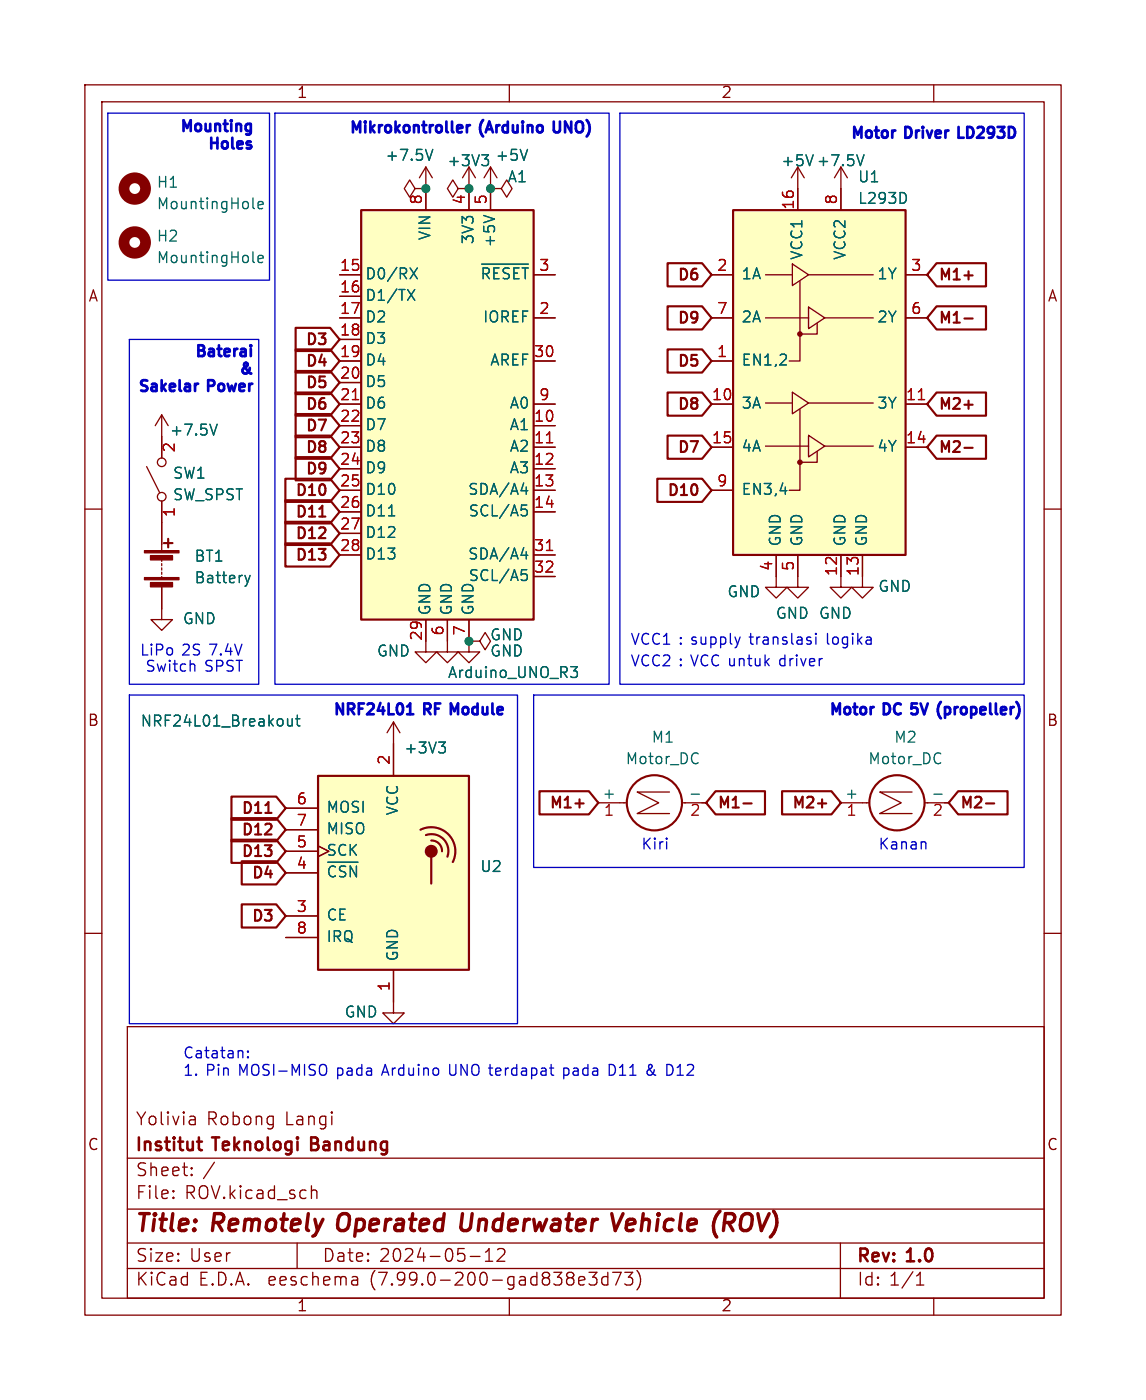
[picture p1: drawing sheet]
<svg xmlns="http://www.w3.org/2000/svg" width="135mm" height="165mm" viewBox="0 0 135 165" stroke-linecap="round" stroke-linejoin="round" font-family="sans-serif">
<g fill="none" stroke="#840000" stroke-width=".15">
<path d="M10 10h115v145h-115zM12 12h111v141h-111zM50.2 19.7v5.1M50.2 19.7l-.8 1.3M50.2 19.7l.7 1.3M55.2 19.7v5.1M55.2 19.7l-.7 1.3M55.2 19.7l.8 1.3M57.8 19.7v5.1M57.8 19.7l-.8 1.3M57.8 19.7l.7 1.3M60 10v2"/>
<path d="M94 19.7l-.8 1.3M94 19.7v5.1M94 19.7l.7 1.3M99.1 19.7l-.8 1.3M99.1 19.7v5.1M99.1 19.7l.7 1.3M110 10v2M40 37.5h2.5M40 32.4h2.5M40 34.9h2.5M48.9 22.2l-.6-1-.7 1 .7 1 .6-1h1.3M50.2 22.2h.1"/>
<path d="M54 22.2l-.7-1-.6 1 .6 1 .7-1h1.2M55.2 22.2h.1M57.8 22.2h1.3l.6-1 .6 1-.6 1-.6-1M57.8 22.2h.1M62.9 37.5h2.5M62.9 32.4h2.5M83.8 37.5h2.6M83.8 32.4h2.6M90.2 37.5h5M90.2 32.4h3.1M93.3 31.1l1.9 1.3-1.9 1.3zM94.2 33.1v9.4h-1.2"/>
<path d="M95.2 36.2l2 1.3-2 1.2zM95.2 32.4h7.7M96.3 38.1v1.3h-2.1M97.2 37.5h5.7M106.7 37.5h2.5M106.7 32.4h2.5M10 60h2M17.3 55l1.5 3M19 48.9v5.1M19 59.1v5.8M19 48.9l-.7 1.3M19 48.9l.8 1.3"/>
<path d="M40 42.5h2.5M40 47.6h2.5M40 52.7h2.5M40 57.8h2.5M40 50.2h2.5M40 55.2h2.5M40 40h2.5M40 45.1h2.5M62.9 42.5h2.5M62.9 47.6h2.5M62.9 52.7h2.5M62.9 57.8h2.5"/>
<path d="M62.9 50.2h2.5M62.9 55.2h2.5M83.8 42.5h2.6M83.8 47.6h2.6M83.8 52.7h2.6M83.8 57.8h2.6M90.2 52.6h5M90.2 47.5h3.1M93.3 46.2l1.9 1.3-1.9 1.3zM94.2 48.3v9.5h-1.2M95.2 51.3l2 1.3-2 1.2zM95.2 47.5h7.7"/>
<path d="M96.3 53.2v1.3h-2.1M97.2 52.6h5.7M106.7 47.6h2.5M106.7 52.7h2.5M123 60h2M19 69.2v3.8h1.3l-1.3 1.3-1.2-1.3h1.2M19 65.9v.3M19 66.4v.3M19 66.9v.3M19 67.4v.3M19 67.9v.3M40 60.3h2.5"/>
<path d="M40 62.9h2.5M40 65.4h2.5M50.2 73v3.8h1.2l-1.2 1.3-1.3-1.3h1.3M52.7 73v3.8h1.3l-1.3 1.3-1.3-1.3h1.3M55.2 75.6h1.3l.6-1.1 .7 1.1-.7 1-.6-1M55.2 75.6h.1M55.2 75.6v1.2h1.3l-1.3 1.3-1.2-1.3h1.2M55.2 73v2.6M62.9 60.3h2.5M62.9 65.4h2.5M62.9 67.9h2.5M91.4 65.4v3.8h1.3l-1.3 1.3-1.2-1.3h1.2"/>
<path d="M94 65.4v3.8h1.2l-1.2 1.3-1.3-1.3h1.3M99.1 65.4v3.8h1.2l-1.2 1.3-1.3-1.3h1.3M101.6 65.4v3.8h1.3l-1.3 1.3-1.3-1.3h1.3M33.7 95.3h3.8M33.7 97.8h3.8M37.5 99.7l1.2 .6-1.2 .7M46.4 85.1v6.3M46.4 85.1l-.8 1.3M46.4 85.1l.7 1.3M70.5 94.6h3.3M78.9 93.3h-3.8l2.5 1.3-2.5 1.3h3.8M80.3 94.6h2.9"/>
<path d="M99.1 94.6h3.3M107.4 93.3h-3.8l2.6 1.3-2.6 1.3h3.8M108.9 94.6h2.9M10 110h2M33.7 108h3.8M33.7 102.9h3.8M33.7 100.3h3.8M33.7 110.5h3.8M46.4 114.3v5.1h1.2l-1.2 1.3-1.3-1.3h1.3M123 110h2M15 121h108v32h-108zM15 136.5h108"/>
<path d="M22.6 138.4v.1M22.6 137.6v.1v.1M22.8 131.5l.2 .3v.7M23 132.5h-.5M23 131.9l-.5 .1M25.3 137l-1.3 1.9M15 149.5h108M15 146.5h108M15 142.5h108M20.4 141.1l.1 .1h-.1M20.4 140.3l.1 .1-.1 .1M35 146.5v3"/>
<path d="M36.8 140.3l.1-.1 .4 .1v.2v.7M41.9 150.4l.2 .3v.7M42.1 151.4h-.5M42.1 150.8l-.5 .1M55.4 148.1h1.1M57.2 148.6h.8M57.2 147.6l.4-.5v1.5M58.6 147.3l.2-.2h.4a.41 .41 0 0 1 .2 .7l-.9 .8h1M60 153v2M69.4 149.9h.9l-.5 .6a.41 .41 0 0 1 .5 .3v.4l-.1 .2h-.6l-.2-.1M71.6 150.5l-.4-.1-.3 .3v.5l.1 .2h.2h.4M71.6 149.9v1.5"/>
<path d="M72.2 149.9h1l-.7 1.5M73.6 149.9h.9l-.5 .6a.41 .41 0 0 1 .5 .3v.4l-.1 .2h-.6l-.2-.1M75 149.7a1.72 1.72 0 0 1 0 2.3M99 146.5v6.5M108 151.4h.8M108 150.4l.4-.5v1.5M110 153v2"/>
<circle cx="19" cy="54.5" r=".51"/>
<circle cx="19" cy="58.5" r=".51"/>
</g>
<path d="M39.8 143.7v.7v.3M54.5 143l-.2 1.7 .1 .2 .2 .1h.4M72.1 143l.4 2 .9-2M84.8 142.7l-.1 .1M85.3 144.1h.8M86.2 143h-.7l-.3 2M91.1 142.7l.1 .1" fill="none" stroke="#840000" stroke-width=".4"/>
<path d="M23.2 134.5h.6M23.6 135.5h.2" fill="none" stroke="#840000" stroke-width=".3"/>
<g fill="#ffffc2" stroke="#ffffc2" stroke-width=".12">
<path d="M37.5 91.4h17.7v22.9h-17.7z"/>
<path d="M86.4 24.8h20.3v40.6h-20.3z"/>
<path d="M42.5 24.8h20.4v48.2h-20.4z"/>
</g>
<g fill="none" stroke="#840000" stroke-width=".25">
<path d="M34.8 38.6h4.1l1.1 1.4-1.1 1.4h-4.1zM42.5 24.8h20.4v48.2h-20.4zM78.6 36.1h4.1l1.1 1.4-1.1 1.3h-4.1zM78.6 31h4.1l1.1 1.4-1.1 1.4h-4.1zM86.4 24.8h20.3v40.6h-20.3zM110.3 31h5.9v2.8h-5.9l-1.1-1.4zM110.3 36.1h5.9v2.7h-5.9l-1.1-1.3zM113.6 37.5h1M33.6 56.4h5.3l1.1 1.4-1.1 1.4h-5.3zM33.6 59h5.3l1.1 1.3-1.1 1.4h-5.3zM34.8 43.7h4.1l1.1 1.4-1.1 1.4h-4.1zM34.8 46.3h4.1l1.1 1.3-1.1 1.4h-4.1z"/>
<path d="M34.8 48.8h4.1l1.1 1.4-1.1 1.3h-4.1zM34.8 41.2h4.1l1.1 1.3-1.1 1.4h-4.1zM34.8 51.3h4.1l1.1 1.4-1.1 1.4h-4.1zM34.8 53.9h4.1l1.1 1.3-1.1 1.4h-4.1zM38.3 57.3v.3v.5M77.4 56.4h5.3l1.1 1.4-1.1 1.4h-5.3zM78.6 41.2h4.1l1.1 1.3-1.1 1.4h-4.1zM78.6 51.3h4.1l1.1 1.4-1.1 1.4h-4.1zM78.6 46.3h4.1l1.1 1.3-1.1 1.4h-4.1zM82.1 57.3v.3v.5M110.3 51.3h5.9v2.8h-5.9l-1.1-1.4zM110.3 46.3h5.9v2.7h-5.9l-1.1-1.4z"/>
<path d="M113.6 52.8h1M19.3 64h1M19.8 63.5v1M33.6 64h5.3l1.1 1.4-1.1 1.4h-5.3zM33.6 61.5h5.3l1.1 1.4-1.1 1.3h-5.3zM37.5 64.7h.8l-.4 .5M37.5 63.4h.8M37.6 60.9h.7M38.3 62.3v.1v.3M38.3 65.3v.1v.4M27.3 99h5.2l1.2 1.3-1.2 1.4h-5.2zM27.3 96.4h5.2l1.2 1.4-1.2 1.4h-5.2z"/>
<path d="M27.3 93.9h5.2l1.2 1.4-1.2 1.3h-5.2zM31.2 99.6h.8l-.4 .5M31.2 98.3h.8M31.3 95.8h.7M31.9 97.2l.1 .1-.1 .3M37.5 91.4h17.7v22.9h-17.7zM49.5 97.8a2.84 2.84 0 0 1 3.3 .5 2.84 2.84 0 0 1 .5 3.3M50.2 98.4a1.99 1.99 0 0 1 2 .5 1.99 1.99 0 0 1 .5 2.1M50.8 99.1a1.23 1.23 0 0 1 1.3 1.2M63.6 93.2h5.8l1.1 1.4-1.1 1.4h-5.8zM67.8 94.7h1M84.3 93.2h5.8v2.8h-5.8l-1.1-1.4z"/>
<path d="M87.6 94.7h.9M92.1 93.2h5.8l1.2 1.4-1.2 1.4h-5.8zM96.4 94.7h.9M112.9 93.2h5.8v2.8h-5.8l-1.1-1.4zM116.2 94.7h.9M28.5 101.5h4l1.2 1.4-1.2 1.3h-4zM28.5 106.6h4l1.2 1.4-1.2 1.3h-4zM31.9 100.2l.1 .1-.1 .5M50.8 101v3.1"/>
<circle cx="77.1" cy="94.6" r="3.3"/>
<circle cx="105.7" cy="94.6" r="3.3"/>
</g>
<circle cx="50.8" cy="100.3" r=".63" fill="#840000" stroke="#840000" stroke-width=".25"/>
<g fill="none" stroke="#006464" stroke-width=".15">
<path d="M51 17.6l-.4 1.3M56.8 18.2h.7l-.4 .5M57.3 18.7l.2 .3v.3l-.2 .2M62.1 17.6l-.4 1.3M101.8 18.2l-.4 1.3M29.9 30.9h.1M29.9 24.5l.1 .1M30.4 30.5l.6-.1-.1-.2-.3-.1-.2 .2 .1 .6h.1h.3M30.4 24.2l.6-.1-.1-.3h-.3l-.2 .1 .1 .6 .1 .1 .3-.1M48 34.1l.9 1.3M48.3 31.6l.9 1.3M48.9 34.1l-.9 1.3"/>
<path d="M49.2 31.6l-.9 1.3M56.7 31.1h5.5M57 25.4l1.3 .4M57.6 32a.34 .34 0 0 0-.2-.4h-.5v1.3M58.8 31.6h-.6v1.3M60 31.6h-.5l-.2 .1v.2M61.1 31.6h-.6v1.3M61.5 31.6h.7M61.9 31.6v1.3M106.7 23l.1 .2-.1 .5M25.6 50l-.4 1.3M61.4 57.8h.8"/>
<path d="M61.4 59.5h.7M62 57.4v.9M28.9 67.8l.3 .9M29.2 68.7l-.2 .3M29.5 67.8l-.3 .9M61.4 65.4h.8M61.4 67.1h.7M61.6 60h.3l.2 .2v.5l-.2 .1h-.3M61.6 67.6h.3l.2 .3v.4l-.2 .1h-.3M62 65v.9M67.2 78.6h.8l-.4 .5a.34 .34 0 0 1 .4 .2v.3l-.1 .2h-.5M33.9 84.7v.8a.34 .34 0 0 0 .5-.1"/>
<path d="M34.4 84.7v.9M34.8 84.7h.5M35 84.3v1.1l.1 .1 .2 .1M51.7 87.5h.8l-.5 .4M52.2 87.9l.3 .3v.3l-.3 .2M81.4 93.6h1M110 93.6h1M38.6 101.6h3.6M39.5 102.2a.47 .47 0 0 0-.5-.1 .47 .47 0 0 0-.3 .5M40.7 102.1h-.5l-.1 .1-.1 .2M42 102.1v1.2l-.7-1.2v1.2"/>
</g>
<g fill="none" stroke="#840000" stroke-width="1.3">
<circle cx="15.9" cy="28.6" r="1.27"/>
<circle cx="15.9" cy="22.2" r="1.27"/>
</g>
<g fill="#840000" stroke="#840000" stroke-width=".15">
<path d="M17 68.1h4.1v.2h-4.1z"/>
<path d="M17 64.9h4.1v.3h-4.1z"/>
<path d="M17.7 68.7h2.6v.5h-2.6z"/>
<path d="M17.7 65.5h2.6v.5h-2.6z"/>
<circle cx="94.2" cy="54.5" r=".25"/>
<circle cx="94.2" cy="39.4" r=".25"/>
</g>
<path d="M41.5 47.1h.7M64.4 52.2h.7M108.2 47.1h.7M64.4 64.9h.7" fill="none" stroke="#a90000" stroke-width=".15"/>
<g fill="none" stroke="#0000c2" stroke-width=".32">
<path d="M29.2 14.6l.3 .1M29.2 17.1h.3l.1 .2-.2 .2h-.2M29.2 16.7h.3M29.5 14.6v1a.34 .34 0 0 1-.4 .3M29.5 15.4h-.3M55 14.8v.8M55.4 14.8h-.3l-.1 .2M65.2 14.3v1.1l.2 .1 .3 .1M112.9 15v1.2h.6M23 45.2v.9M23.3 45.2l-.2 .1-.1 .2M29.5 40.7v.1"/>
<path d="M29.5 41.1v.9M29.5 40.7l.1 .1h-.1M29.5 44h.1M48 84.2h.7M53.1 82.9l.4 .9M107.4 84.1l.4 .1M107.4 82.9h.6M107.8 83.4l-.4 .1"/>
</g>
<g fill="none" stroke="#0000c2" stroke-width=".15">
<path d="M12.7 13.3h19v19.7h-19zM32.4 13.3h39.4v67.3h-39.4zM73 13.3h47.6v67.3h-47.6zM15.2 40h15.3v40.6h-15.3zM22.8 78.3l.2 .1v.7M96.1 74.7v.1M96.1 75.1v.8M96.1 74.7h.1l-.1 .1M15.2 81.9h45.8v38.8h-45.8zM62.9 81.9h57.7v20.3h-57.7zM29.2 124.5l.1 .1-.1 .1M29.2 124.5l-.1 .1 .1 .1"/>
<path d="M29.2 123.9v.1M29.2 124.5v.2M29.2 123.9h.1l-.1 .1M29.2 123.9h-.1l.1 .1M38.3 125.5a.9 .9 0 0 1 0 1.2M66.4 125.9v1.2M66.4 126.7h.1M66.5 125.9h-.1M72.1 125.5h-.3v1.2h.3M76.6 125.5h-.1a.47 .47 0 0 0 .1 .6M76.7 125.9l-.4 .2a.34 .34 0 0 0-.1 .4 .34 .34 0 0 0 .4 .2M78.6 125.5h.3l.3 .1"/>
<path d="M79.2 126.5l-.3 .2h-.3"/>
</g>
<g fill="#009600" stroke="#009600" stroke-width=".15">
<circle cx="57.8" cy="22.2" r=".46"/>
<circle cx="55.2" cy="22.2" r=".46"/>
<circle cx="50.2" cy="22.2" r=".46"/>
<circle cx="55.2" cy="75.6" r=".46"/>
</g>
<g font-size="2.8" fill="#840000">
<text x="16" y="145.8">Title:</text>
<text x="25.1" y="145.8">Remotely</text>
<text x="40.5" y="145.8">Operated</text>
<text x="55.5" y="145.8">Underwater</text>
<text x="74" y="145.8">Vehicle</text>
<text x="86.5" y="145.8">(ROV)</text>
</g>
<g font-size="2.1" fill="#840000">
<text x="16" y="136.1">Institut</text>
<text x="16" y="132.9">Yolivia</text>
<text x="24.3" y="132.9">Robong</text>
<text x="25.3" y="136.1">Teknologi</text>
<text x="33.6" y="132.9">Langi</text>
<text x="37.2" y="136.1">Bandung</text>
<text x="16" y="141.6">File:</text>
<text x="16" y="138.9">Sheet:</text>
<text x="21.8" y="141.6">ROV.kicad_sch</text>
<text x="16" y="149">Size:</text>
<text x="22.3" y="149">User</text>
<text x="38" y="149">Date:</text>
<text x="44.7" y="149">2024-05-12</text>
<text x="101" y="149.2">Rev:</text>
<text x="107" y="149.2">1.0</text>
<text x="16" y="151.8">KiCad</text>
<text x="23.4" y="151.8">E.D.A.</text>
<text x="31.7" y="151.8">eeschema</text>
<text x="43.7" y="151.8">(7.99.0-200-gad838e3d73)</text>
<text x="101" y="151.8">Id: 1/1</text>
</g>
<g font-size="1.8" fill="#840000">
<text x="35" y="11.8">1</text>
<text x="85" y="11.8">2</text>
<text x="10.4" y="35.8">A</text>
<text x="79.5" y="33.4">D6</text>
<text x="110.6" y="33.4">M1+</text>
<text x="123.4" y="35.8">A</text>
<text x="35.7" y="41">D3</text>
<text x="79.5" y="38.5">D9</text>
<text x="110.6" y="38.5">M1-</text>
<text x="35.7" y="46.1">D5</text>
<text x="35.7" y="43.6">D4</text>
<text x="79.5" y="43.6">D5</text>
<text x="35.7" y="48.7">D6</text>
<text x="35.7" y="51.2">D7</text>
<text x="35.7" y="53.7">D8</text>
<text x="79.5" y="53.7">D7</text>
<text x="79.5" y="48.7">D8</text>
<text x="110.6" y="53.7">M2-</text>
<text x="110.6" y="48.7">M2+</text>
<text x="34.5" y="58.8">D10</text>
<text x="35.7" y="56.3">D9</text>
<text x="78.3" y="58.8">D10</text>
<text x="34.5" y="61.4">D11</text>
<text x="34.5" y="63.9">D12</text>
<text x="34.5" y="66.4">D13</text>
<text x="10.3" y="85.8">B</text>
<text x="123.3" y="85.8">B</text>
<text x="64.4" y="95.7">M1+</text>
<text x="84.6" y="95.7">M1-</text>
<text x="93" y="95.7">M2+</text>
<text x="113.2" y="95.7">M2-</text>
<text x="28.2" y="101.4">D13</text>
<text x="28.2" y="98.8">D12</text>
<text x="28.2" y="96.3">D11</text>
<text x="29.4" y="103.9">D4</text>
<text x="29.4" y="109">D3</text>
<text x="10.3" y="135.8">C</text>
<text x="123.3" y="135.8">C</text>
<text x="35" y="154.8">1</text>
<text x="85" y="154.8">2</text>
</g>
<g font-size="1.8" fill="#0000c2">
<text x="20.8" y="15.7">Mounting</text>
<text x="24" y="17.8">Holes</text>
<text x="41.3" y="15.9">Mikrokontroller</text>
<text x="56.8" y="15.9">(Arduino</text>
<text x="66" y="15.9">UNO)</text>
<text x="100.3" y="16.5">Motor</text>
<text x="106.9" y="16.5">Driver</text>
<text x="113.7" y="16.5">LD293D</text>
<text x="15.8" y="46.4">Sakelar</text>
<text x="22.5" y="42.2">Baterai</text>
<text x="24.2" y="46.4">Power</text>
<text x="27.7" y="44.3">&amp;</text>
<text x="16.5" y="77.5">LiPo</text>
<text x="21.5" y="77.5">2S 7.4V</text>
<text x="74.3" y="76.2">VCC1 : supply</text>
<text x="88.5" y="76.2">translasi</text>
<text x="97.7" y="76.2">logika</text>
<text x="17.1" y="79.4">Switch</text>
<text x="24.1" y="79.4">SPST</text>
<text x="74.3" y="78.7">VCC2 : VCC untuk</text>
<text x="92.1" y="78.7">driver</text>
<text x="39.4" y="84.5">NRF24L01</text>
<text x="50.2" y="84.5">RF</text>
<text x="53.9" y="84.5">Module</text>
<text x="97.8" y="84.5">Motor</text>
<text x="104.4" y="84.5">DC</text>
<text x="108.2" y="84.5">5V</text>
<text x="111.8" y="84.5">(propeller)</text>
<text x="75.6" y="100.3">Kiri</text>
<text x="103.5" y="100.3">Kanan</text>
<text x="21.6" y="124.9">Catatan:</text>
<text x="21.6" y="127">1. Pin</text>
<text x="28.2" y="127">MOSI-MISO</text>
<text x="39.9" y="127">pada</text>
<text x="45.3" y="127">Arduino</text>
<text x="53.3" y="127">UNO terdapat</text>
<text x="67" y="127">pada</text>
<text x="72.5" y="127">D11</text>
<text x="77.1" y="127">&amp;</text>
<text x="79.5" y="127">D12</text>
</g>
<g font-size="1.8" fill="#006464">
<text x="18.4" y="22.4">H1</text>
<text x="45.4" y="19.2">+7.5V</text>
<text x="52.6" y="19.9">+3V3</text>
<text x="58.3" y="19.2">+5V</text>
<text x="59.7" y="21.8">A1</text>
<text x="92" y="19.9">+5V +7.5V</text>
<text x="101" y="21.8">U1</text>
<text x="18.4" y="28.8">H2</text>
<text x="18.4" y="25">MountingHole</text>
<text x="51" y="28.4" transform="rotate(-90 51 28.4)">VIN</text>
<text x="56.1" y="28.9" transform="rotate(-90 56.1 28.9)">3V3</text>
<text x="58.6" y="29.3" transform="rotate(-90 58.6 29.3)">+5V</text>
<text x="101" y="24.3">L293D</text>
<text x="18.4" y="31.3">MountingHole</text>
<text x="43.1" y="33.2">D0/RX</text>
<text x="43.1" y="35.8">D1/TX</text>
<text x="56.5" y="33.8">~{RESET}</text>
<text x="87.4" y="33.2">1A</text>
<text x="94.8" y="30.7" transform="rotate(-90 94.8 30.7)">VCC1</text>
<text x="99.9" y="30.7" transform="rotate(-90 99.9 30.7)">VCC2</text>
<text x="103.2" y="33.2">1Y</text>
<text x="43.1" y="38.3">D2</text>
<text x="43.1" y="40.8">D3</text>
<text x="56.8" y="38.3">IOREF</text>
<text x="87.4" y="38.3">2A</text>
<text x="103.2" y="38.3">2Y</text>
<text x="43.1" y="43.4">D4</text>
<text x="43.1" y="45.9">D5</text>
<text x="57.6" y="43.4">AREF</text>
<text x="87.4" y="43.4">EN1,2</text>
<text x="20" y="51.6">+7.5V</text>
<text x="43.1" y="48.5">D6</text>
<text x="43.1" y="51">D7</text>
<text x="43.1" y="53.5">D8</text>
<text x="59.9" y="51">A1</text>
<text x="59.9" y="53.5">A2</text>
<text x="59.9" y="48.5">A0</text>
<text x="87.4" y="48.5">3A</text>
<text x="87.4" y="53.5">4A</text>
<text x="103.2" y="48.5">3Y</text>
<text x="103.2" y="53.5">4Y</text>
<text x="20.3" y="59.2">SW_SPST</text>
<text x="20.3" y="56.7">SW1</text>
<text x="43.1" y="56.1">D9</text>
<text x="43.1" y="58.6">D10</text>
<text x="55" y="58.6">SDA/A4</text>
<text x="59.9" y="56.1">A3</text>
<text x="87.4" y="58.6">EN3,4</text>
<text x="43.1" y="61.2">D11</text>
<text x="43.1" y="63.7">D12</text>
<text x="55.1" y="61.2">SCL/A5</text>
<text x="92.3" y="64.4" transform="rotate(-90 92.3 64.4)">GND</text>
<text x="94.8" y="64.4" transform="rotate(-90 94.8 64.4)">GND</text>
<text x="99.9" y="64.4" transform="rotate(-90 99.9 64.4)">GND</text>
<text x="102.4" y="64.4" transform="rotate(-90 102.4 64.4)">GND</text>
<text x="22.9" y="66.5">BT1</text>
<text x="22.9" y="69">Battery</text>
<text x="43.1" y="66.2">D13</text>
<text x="55" y="66.2">SDA/A4</text>
<text x="55.1" y="68.8">SCL/A5</text>
<text x="85.6" y="70.7">GND</text>
<text x="103.4" y="70">GND</text>
<text x="21.5" y="73.9">GND</text>
<text x="44.4" y="77.7">GND</text>
<text x="51" y="72.5" transform="rotate(-90 51 72.5)">GND</text>
<text x="53.5" y="72.5" transform="rotate(-90 53.5 72.5)">GND</text>
<text x="56.1" y="72.5" transform="rotate(-90 56.1 72.5)">GND</text>
<text x="57.7" y="75.8">GND</text>
<text x="57.7" y="77.7">GND</text>
<text x="91.3" y="73.2">GND GND</text>
<text x="52.7" y="80.2">Arduino_UNO_R3</text>
<text x="16.5" y="85.9">NRF24L01_Breakout</text>
<text x="47.6" y="89.1">+3V3</text>
<text x="76.7" y="87.8">M1</text>
<text x="105.3" y="87.8">M2</text>
<text x="70.9" y="94.4">+</text>
<text x="73.7" y="90.4">Motor_DC</text>
<text x="99.5" y="94.4">+</text>
<text x="102.2" y="90.4">Motor_DC</text>
<text x="38.5" y="101.2">SCK</text>
<text x="38.5" y="96.1">MOSI</text>
<text x="38.5" y="98.6">MISO</text>
<text x="47.2" y="96.2" transform="rotate(-90 47.2 96.2)">VCC</text>
<text x="38.5" y="104.3">~{CSN}</text>
<text x="56.5" y="103.1">U2</text>
<text x="38.5" y="108.8">CE</text>
<text x="38.5" y="111.3">IRQ</text>
<text x="47.2" y="113.3" transform="rotate(-90 47.2 113.3)">GND</text>
<text x="40.5" y="120.2">GND</text>
</g>
<g font-size="1.8" fill="#a90000">
<text x="49.9" y="24.2" transform="rotate(-90 49.9 24.2)">8</text>
<text x="55" y="24.2" transform="rotate(-90 55 24.2)">4</text>
<text x="57.5" y="24.2" transform="rotate(-90 57.5 24.2)">5</text>
<text x="93.7" y="24.8" transform="rotate(-90 93.7 24.8)">16</text>
<text x="98.8" y="24.2" transform="rotate(-90 98.8 24.2)">8</text>
<text x="40" y="32.1">15</text>
<text x="40" y="34.7">16</text>
<text x="63.5" y="32.1">3</text>
<text x="84.4" y="32.1">2</text>
<text x="107.3" y="32.1">3</text>
<text x="40" y="37.2">17</text>
<text x="40" y="39.8">18</text>
<text x="63.5" y="37.2">2</text>
<text x="84.4" y="37.2">7</text>
<text x="107.3" y="37.2">6</text>
<text x="40" y="42.3">19</text>
<text x="40" y="44.8">20</text>
<text x="40" y="47.4">21</text>
<text x="62.9" y="42.3">30</text>
<text x="63.5" y="47.4">9</text>
<text x="83.8" y="47.4">10</text>
<text x="84.4" y="42.3">1</text>
<text x="106.7" y="47.4">11</text>
<text x="21" y="53.4" transform="rotate(-90 21 53.4)">2</text>
<text x="40" y="49.9">22</text>
<text x="40" y="52.5">23</text>
<text x="62.9" y="49.9">10</text>
<text x="62.9" y="52.5">11</text>
<text x="83.8" y="52.5">15</text>
<text x="106.7" y="52.5">14</text>
<text x="40" y="55">24</text>
<text x="40" y="57.5">25</text>
<text x="62.9" y="55">12</text>
<text x="62.9" y="57.5">13</text>
<text x="84.4" y="57.5">9</text>
<text x="21" y="61" transform="rotate(-90 21 61)">1</text>
<text x="40" y="60.1">26</text>
<text x="40" y="62.6">27</text>
<text x="40" y="65.2">28</text>
<text x="62.9" y="60.1">14</text>
<text x="62.9" y="65.2">31</text>
<text x="62.9" y="67.7">32</text>
<text x="91.2" y="67.3" transform="rotate(-90 91.2 67.3)">4</text>
<text x="93.7" y="67.3" transform="rotate(-90 93.7 67.3)">5</text>
<text x="98.8" y="67.9" transform="rotate(-90 98.8 67.9)">12</text>
<text x="101.3" y="67.9" transform="rotate(-90 101.3 67.9)">13</text>
<text x="49.9" y="75.6" transform="rotate(-90 49.9 75.6)">29</text>
<text x="52.5" y="75" transform="rotate(-90 52.5 75)">6</text>
<text x="55" y="75" transform="rotate(-90 55 75)">7</text>
<text x="34.9" y="95">6</text>
<text x="46.1" y="90.2" transform="rotate(-90 46.1 90.2)">2</text>
<text x="34.9" y="100.1">5</text>
<text x="34.9" y="97.5">7</text>
<text x="71.1" y="96.5">1</text>
<text x="81.2" y="96.5">2</text>
<text x="99.7" y="96.5">1</text>
<text x="109.8" y="96.5">2</text>
<text x="34.9" y="107.7">3</text>
<text x="34.9" y="102.6">4</text>
<text x="34.9" y="110.2">8</text>
<text x="46.1" y="116.9" transform="rotate(-90 46.1 116.9)">1</text>
</g>
</svg>
